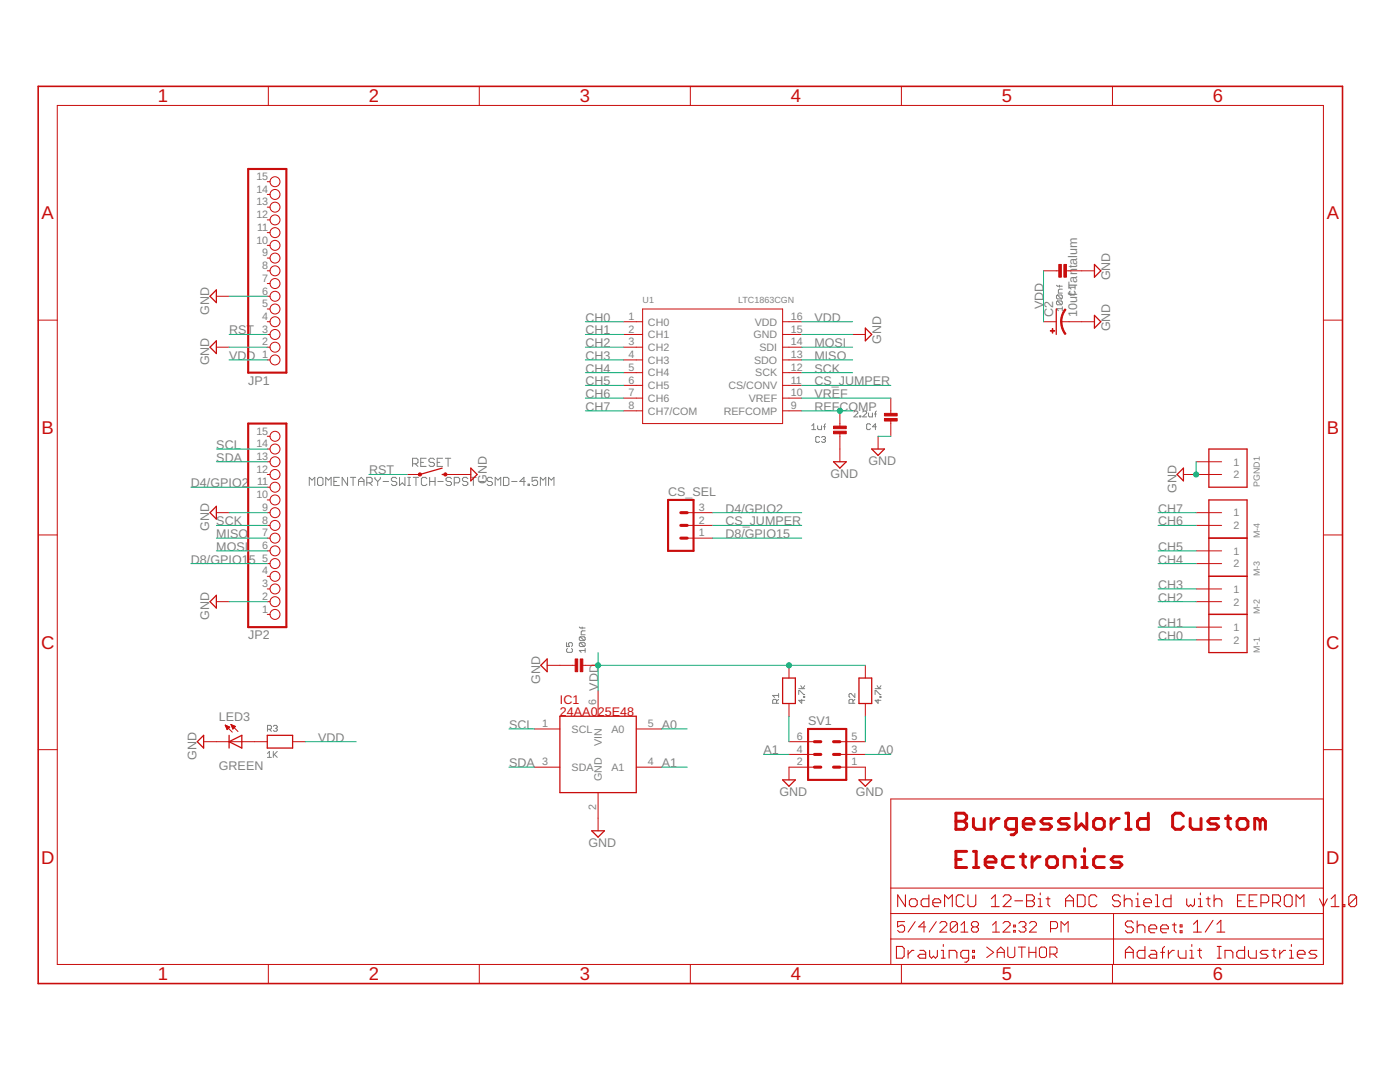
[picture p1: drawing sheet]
<svg xmlns="http://www.w3.org/2000/svg" width="279mm" height="216mm" viewBox="0 0 279 216" stroke-linecap="round" stroke-linejoin="round" font-family="sans-serif">
<g fill="none" stroke="#808080" stroke-width=".2">
<path d="M210.8 56.9l.2 .2h1M211 58.9h.8l.2 .2v.4l-.2 .1M211 58.9l-.2 .2v.4l.2 .1h.8M211 58.9l.8 .7M211.4 56.9v.4M212 57.7h-.6l-.2 .2v.6h.8M213.6 58.1l-.2 .2v.4l.2 .2h.8l.1-.2v-.4l-.1-.2M214.5 56.9v.8M214.5 57.3h-1.1l.4 .4M211 60h.8l.2 .2v.4l-.2 .2M211 60l-.2 .2v.4l.2 .2h.8M211 60l.8 .8"/>
<path d="M212 61.6h-1.2l.4 .4M212 61.2v.8M61.7 96.9v-1.7l.6 .6 .5-.6v1.7M63.4 95.5l.2-.3h.6l.3 .3v1.1l-.3 .3h-.6l-.2-.3zM65 96.9v-1.7l.6 .6 .5-.6v1.7M66.6 96.1h.6M67.7 95.2h-1.1v1.7h1.1M69.4 95.2v1.7l-1.1-1.7v1.7M69.9 95.2h1.1M70.5 95.2v1.7M71.5 96.1h1.1M71.5 96.9v-1.1l.6-.6 .5 .6v1.1"/>
<path d="M73.2 96.4h.8l.3-.3v-.6l-.3-.3h-.8v1.7M73.7 96.4l.6 .5M74.8 95.2v.3l.6 .6M75.4 96.1v.8M75.9 95.2v.3l-.5 .6M76.5 96.1h1.1M79.2 95.5l-.3-.3h-.5l-.3 .3v.3l.3 .3h.5l.3 .3v.2l-.3 .3h-.5l-.3-.3M79.7 95.2v1.7l.6-.5 .5 .5v-1.7M81.4 95.2h.5M81.4 96.9h.5M81.6 95.2v1.7M82.3 92.5h.8l.3-.2v-.6l-.3-.3h-.8v1.7"/>
<path d="M82.5 95.2h1M82.9 92.5l.5 .6M83 95.2v1.7M84 92.3h.5M85 91.4h-1v1.7h1M85.2 95.5l-.3-.3h-.5l-.3 .3v1.1l.3 .3h.5l.3-.3M85.7 96.1h1.1M85.7 95.2v1.7M86.7 91.7l-.3-.3h-.5l-.3 .3v.3l.3 .3h.5l.3 .2v.3l-.3 .3h-.5l-.3-.3M86.8 95.2v1.7M87.2 92.3h.6M87.4 96.1h1.1"/>
<path d="M88.3 91.4h-1.1v1.7h1.1M88.9 91.4h1.1M89.4 91.4v1.7M90.1 95.5l-.3-.3h-.5l-.3 .3v.3l.3 .3h.5l.3 .3v.2l-.3 .3h-.5l-.3-.3M90.7 96.4h.8l.2-.3v-.6l-.2-.3h-.8v1.7M93.4 95.5l-.3-.3h-.5l-.3 .3v.3l.3 .3h.5l.3 .3v.2l-.3 .3h-.5l-.3-.3M93.9 95.2h1.1M94.5 95.2v1.7M95.6 96.1h1M98.3 95.5l-.3-.3h-.5l-.3 .3v.3l.3 .3h.5l.3 .3v.2l-.3 .3h-.5l-.3-.3M98.8 96.9v-1.7l.6 .6 .5-.6v1.7M100.5 95.2h.8l.3 .3v1.1l-.3 .3h-.8z"/>
<path d="M102.1 96.1h1.1M104.8 96.1h-1.1l.9-.9v1.7M105.4 96.6h.3v.3h-.3zM107.3 95.2h-1.1v.9l.5-.3h.3l.3 .3v.5l-.3 .3h-.5l-.3-.3M107.8 96.9v-1.7l.6 .6 .5-.6v1.7M109.5 96.9v-1.7l.5 .6 .6-.6v1.7M162 85l.4-.4v1.1M162 85.7h.8M163.2 85v.5l.2 .2h.6v-.7M163.6 87.3l-.2-.2h-.4l-.2 .2v.8l.2 .2h.4l.2-.2M164 87.3l.1-.2h.4l.2 .2-.2 .4M164.3 85.2h.4"/>
<path d="M164.3 87.7h.2M164.5 87.7l.2 .2-.2 .4h-.4l-.1-.2M164.7 84.6l-.2 .2v.9M170.4 82.2l.2-.2h.4l.2 .2v.2l-.8 .8h.8M171.6 83h.2v.2h-.2zM172.2 82.2l.2-.2h.4l.2 .2v.2l-.8 .8h.8M173.3 82.4v.6l.2 .2h.6v-.8M173.7 84.8l-.2-.2h-.4l-.1 .2v.7l.1 .2h.4l.2-.2M174.5 82.6h.4M174.9 85.2h-.8l.6-.6v1.1M174.9 82l-.2 .2v1M113.1 128.2v.8h.5l-.1-.4 .1-.4h.4l.2 .2v.4l-.2 .2"/>
<path d="M113.3 129.4l-.2 .2v.4l.2 .2h.7l.2-.2v-.4l-.2-.2M115.6 125.1l.2 .2h1M115.8 127.1h.8l.2 .2v.3l-.2 .2M115.8 128.2h.8l.2 .2v.4l-.2 .2M115.8 128.2l-.2 .2v.4l.2 .2h.8M115.8 127.1l-.2 .2v.3l.2 .2h.8M115.8 128.2l.8 .8M115.8 127.1l.8 .7M116.2 125.1v.4M116.8 129.8h-1.2l.4 .4M116.8 129.4v.8M116.8 125.9h-.6l-.2 .2v.6h.8"/>
<path d="M155.4 139.6l-.4 .3M155.4 138.8h-1.2l.4 .4M155.4 138.4v.8M159.4 138.6v-.8h.2l.8 .8h.2M159.4 137.4h1.2M159.8 136.8l.4 .6 .4-.6M160 139.6v.7l-.6-.6h1.2M160.4 139h.2v.2h-.2zM170.6 138.4v.8l-.8-.8-.4 .2v.4l.2 .2M170.6 139.6l-.4 .3M174.6 138.6v-.8h.2l.8 .8h.2M174.6 137.4h1.2"/>
<path d="M175 136.8l.4 .6 .4-.6M175.2 139.6v.7l-.6-.6h1.2M175.6 139h.2v.2h-.2zM53.4 150.3l.4-.4v1.2M53.4 151.1h.8M53.4 145.5h.6l.2-.2v-.4l-.2-.2h-.6v1.2M53.8 145.5l.4 .4M54.5 149.9v1.2M54.5 144.9l.2-.2h.4l.2 .2-.2 .4M54.7 150.5l.6 .6M54.9 145.3h.2M55.1 145.3l.2 .2-.2 .4h-.4l-.2-.2"/>
<path d="M55.3 149.9l-.8 .8M155 140.3v-.6l-.2-.1h-.4l-.2 .1v.6h1.2M170.2 140.3v-.6l-.2-.1h-.4l-.2 .1v.6h1.2"/>
</g>
<path d="M49.5 33.7h7.6v40.7h-7.6zM49.5 84.5h7.6v40.6h-7.6zM133.3 99.8h5.1v10.1h-5.1zM161.3 145.5h7.6v10.1h-7.6z" fill="none" stroke="#c90d0c" stroke-width=".42"/>
<g fill="none" stroke="#c90d0c" stroke-width=".2">
<path d="M53.6 17.2v3.8M95.7 17.2v3.8M137.8 17.2v3.8M179.9 17.2v3.8M222 17.2v3.8M11.4 21h252.7v171.4h-252.7zM53.3 38.8h.6M53.3 36.3h.6M43.2 59.1h2.5M53.3 59.1h.6M53.3 56.6h.6M53.3 54h.6"/>
<path d="M53.3 51.5h.6M53.3 49h.6M53.3 46.4h.6M53.3 43.9h.6M53.3 41.3h.6M208.3 54h3.3M212.6 54h5.8M7.6 63.9h3.8M43.2 69.3h2.5M53.3 71.8h.6M53.3 69.3h.6M53.3 66.7h.6"/>
<path d="M53.3 64.2h.6M53.3 61.7h.6M124.4 71.8h3.8M124.4 69.3h3.8M124.4 66.7h3.8M124.4 64.2h3.8M124.4 76.9h3.8M124.4 79.4h3.8M124.4 74.4h3.8M128.2 61.7h28v22.8h-28zM156.2 71.8h3.8M156.2 69.3h3.8"/>
<path d="M156.2 66.7h3.8M156.2 64.2h3.8M156.2 76.9h3.8M156.2 79.4h3.8M156.2 74.4h3.8M170.2 66.7h2.5M177.8 79.4v3.3M208.3 64.2h2.5M211.8 64.2h6.6M264.1 63.9h3.8M53.3 99.8h.6M53.3 97.2h.6"/>
<path d="M53.3 94.7h.6M53.3 92.1h.6M53.3 89.6h.6M53.3 87.1h.6M81.3 94.7h2.5M88.9 94.7h5.1M124.4 82h3.8M156.2 82h3.8M167.6 82v3.3M167.6 86.3v5.8M175.2 87.1v2.5M177.8 83.8v3.3"/>
<path d="M236.2 94.7h7.6M238.7 92.1h5.1M7.6 106.7h3.8M43.2 102.3h2.5M53.3 117.5h.6M53.3 115h.6M53.3 112.5h.6M53.3 109.9h.6M53.3 107.4h.6M53.3 104.8h.6M53.3 102.3h.6M137.1 107.4h5.1"/>
<path d="M137.1 104.8h5.1M137.1 102.3h5.1M238.7 117.5h5.1M238.7 112.5h5.1M238.7 109.9h5.1M238.7 104.8h5.1M238.7 102.3h5.1M264.1 106.7h3.8M43.2 120.1h2.5M53.3 122.6h.6M53.3 120.1h.6M109.2 132.8h5.8"/>
<path d="M116.1 132.8h3.3M119.4 137.8v5.1M157.5 132.8v2.5M172.7 132.8v2.5M238.7 120.1h5.1M238.7 125.1h5.1M238.7 127.7h5.1M7.6 149.6h3.8M40.6 148h12.7M45 144.7l1.4 1.4M45 144.7h.1M45 144.7l.8 .4-.5 .5"/>
<path d="M45 144.7l.3 .9M45 144.8h.3M45.1 145h.5M45.1 145.1h.7M45.2 145.2h.5M45.2 145.3h.4M45.3 145.5h.2M45.3 145.6h.1M46.1 144.6l1.4 1.4M46.1 144.6l.9 .3-.5 .6M46.1 144.6l.4 .9M46.1 144.6h.1"/>
<path d="M46.2 144.7h.3M46.2 144.8h.6M46.3 145h.7M46.3 145.1h.5M46.4 145.2h.3M46.4 145.3h.2M46.5 145.5h.1M58.4 148h2.5M106.7 145.5h5M106.7 153.1h5M119.4 158.2v7.6M127 145.5h5.1"/>
<path d="M127 153.1h5.1M157.5 148h5M157.5 140.4v2.5M157.5 150.5h5M162.5 153.1h-5v2.5M167.6 148h5.1M167.6 153.1h5.1v2.5M167.6 150.5h5.1M172.7 140.4v2.5M264.1 159.4h-86.3v33M264.1 149.6h3.8M177.8 177.2h86.3"/>
<path d="M53.6 192.4v3.9M95.7 192.4v3.9M137.8 192.4v3.9M177.8 187.4h86.3M177.8 182.3h86.3M179.9 192.4v3.9M180.5 183.9h-1.4v1.1l.7-.4h.4l.3 .4v.7l-.3 .3h-.7l-.4-.3M182.6 183.9l-1.4 2.1M184.7 185h-1.4l1.1-1.1v2.1M186.9 183.9l-1.5 2.1M187.6 184.2l.3-.3h.7l.4 .3v.4l-1.4 1.4h1.4M191.1 184.2l-.4-.3h-.7l-.3 .3v1.5"/>
<path d="M191.1 184.2v1.5l-.4 .3h-.7l-.3-.3M191.1 184.2l-1.4 1.5M191.8 186h1.4M191.8 184.6l.7-.7v2.1M194.2 185l-.3-.4v-.4l.3-.3h.7l.4 .3v.4l-.4 .4M194.2 185l-.3 .3v.4l.3 .3h.7l.4-.3v-.4l-.4-.3M194.2 185h.7M196.9 189l1.4 1-1.4 1.1M198.1 186h1.4M198.1 184.6l.7-.7v2.1M199 191.1v-1.4l.7-.7 .7 .7v1.4M199 190h1.4"/>
<path d="M200.2 184.2l.3-.3h.7l.4 .3v.4l-1.4 1.4h1.4M201.1 189v1.7l.4 .4h.7l.3-.4v-1.7M202.3 184.6h.3v.4h-.3zM202.3 185.7h.3v.3h-.3zM203.2 189h1.4M203.3 184.2l.4-.3h.7l.3 .3v.4l-.3 .4M203.9 189v2.1M204 185h.4M204.4 185l.3 .3v.4l-.3 .3h-.7l-.4-.3M205.3 190h1.4M205.3 189v2.1M205.4 184.2l.4-.3h.7l.3 .3v.4l-1.4 1.4h1.4"/>
<path d="M206.7 189v2.1M207.4 189.3l.4-.3h.7l.4 .3v1.4l-.4 .4h-.7l-.4-.4zM209.5 190.4h1.1l.3-.4v-.7l-.3-.3h-1.1v2.1M209.7 185.3h1l.4-.3v-.8l-.4-.3h-1v2.1M210.2 190.4l.7 .7M211.8 186v-2.1l.6 .7 .8-.7v2.1M222 192.4v3.9M222.2 182.3v10.1"/>
<circle cx="54.9" cy="36.3" r=".99"/>
<circle cx="54.9" cy="38.8" r=".99"/>
<circle cx="54.9" cy="41.3" r=".99"/>
<circle cx="54.9" cy="43.9" r=".99"/>
<circle cx="54.9" cy="54" r=".99"/>
<circle cx="54.9" cy="59.1" r=".99"/>
<circle cx="54.9" cy="56.6" r=".99"/>
<circle cx="54.9" cy="51.5" r=".99"/>
<circle cx="54.9" cy="49" r=".99"/>
<circle cx="54.9" cy="46.4" r=".99"/>
<circle cx="54.9" cy="71.8" r=".99"/>
<circle cx="54.9" cy="69.3" r=".99"/>
<circle cx="54.9" cy="66.7" r=".99"/>
<circle cx="54.9" cy="64.2" r=".99"/>
<circle cx="54.9" cy="61.7" r=".99"/>
<circle cx="54.9" cy="99.8" r=".99"/>
<circle cx="54.9" cy="94.7" r=".99"/>
<circle cx="54.9" cy="92.1" r=".99"/>
<circle cx="54.9" cy="97.2" r=".99"/>
<circle cx="54.9" cy="89.6" r=".99"/>
<circle cx="54.9" cy="87.1" r=".99"/>
<circle cx="54.9" cy="112.5" r=".99"/>
<circle cx="54.9" cy="109.9" r=".99"/>
<circle cx="54.9" cy="102.3" r=".99"/>
<circle cx="54.9" cy="117.5" r=".99"/>
<circle cx="54.9" cy="115" r=".99"/>
<circle cx="54.9" cy="104.8" r=".99"/>
<circle cx="54.9" cy="107.4" r=".99"/>
<circle cx="54.9" cy="122.6" r=".99"/>
<circle cx="54.9" cy="120.1" r=".99"/>
</g>
<g fill="#c90d0c" stroke="#c90d0c" stroke-width=".2">
<path d="M211.3 52.8h.5v2.5h-.5z"/>
<path d="M212.3 52.8h.5v2.5h-.5z"/>
<path d="M210 65.6h.1v.9h-.1z"/>
<path d="M209.6 66h.9v.1h-.9z"/>
<path d="M166.3 85h2.6v.5h-2.6z"/>
<path d="M166.3 86h2.6v.6h-2.6z"/>
<path d="M176.5 82.5h2.5v.5h-2.5z"/>
<path d="M176.5 83.5h2.5v.5h-2.5z"/>
<path d="M115.8 131.5h.5v2.5h-.5z"/>
<path d="M114.8 131.5h.5v2.5h-.5z"/>
</g>
<g fill="none" stroke="#c90d0c" stroke-width=".25">
<path d="M43.2 57.8v2.6l-1.3-1.3zM218.4 52.8l1.3 1.2-1.3 1.3zM43.2 68v2.5l-1.3-1.2zM172.7 65.5l1.3 1.2-1.3 1.3zM210.8 61.7v5M218.4 62.9l1.3 1.3-1.3 1.3zM88.2 94.7h.7M88.2 93.4l-4.4 1.3M94 93.4l1.2 1.3-1.2 1.2zM166.3 92.1h2.6l-1.3 1.3zM174 89.6h2.5l-1.3 1.3zM236.2 93.4v2.5l-1.3-1.2z"/>
<path d="M241.3 89.6h7.6v7.6h-7.6zM241.3 99.8h7.6v30.4h-7.6zM43.2 101v2.6l-1.3-1.3zM43.2 118.8v2.5l-1.3-1.2zM241.3 115h7.6M241.3 107.4h7.6M109.2 131.5v2.5l-1.3-1.2zM156.2 135.3h2.5v5.1h-2.5zM171.4 135.3h2.6v5.1h-2.6zM241.3 122.6h7.6M40.6 146.7v2.6l-1.2-1.3zM45.7 148l2.6-1.3v2.6z"/>
<path d="M45.7 146.7v2.6M53.3 146.7h5.1v2.6h-5.1zM111.7 142.9h15.3v15.3h-15.3zM156.2 155.6h2.5l-1.2 1.3zM171.4 155.6h2.6l-1.3 1.3zM118.1 165.8h2.5l-1.2 1.2z"/>
</g>
<g fill="#c90d0c" stroke="#c90d0c" stroke-width=".2">
<path d="M212.5 61.6l.2 .2-.5 .9-.3 1.5h-.2l.2-1.4z" fill-rule="evenodd"/>
<path d="M211.7 64.2h.2l.2 1 .6 1.4-.2 .1-.6-1.1z" fill-rule="evenodd"/>
<circle cx="83.8" cy="94.7" r=".33"/>
<circle cx="88.9" cy="94.7" r=".33"/>
</g>
<path d="M135.9 102.3h1.2M135.9 104.8h1.2M135.9 107.4h1.2M162.5 148h1.3M162.5 150.5h1.3M162.5 153.1h1.3M166.3 148h1.3M166.3 150.5h1.3M166.3 153.1h1.3" fill="none" stroke="#c90d0c" stroke-width=".61"/>
<g fill="none" stroke="#c90d0c" stroke-width=".21">
<path d="M180.7 178.6v2.3l-1.5-2.3v2.3M181.9 179.3h.7l.4 .4v.8l-.4 .4h-.7l-.4-.4v-.8zM185.4 178.6v2.3h-1.2l-.4-.4v-.8l.4-.4h1.2M192.4 179l-.4-.4h-.8l-.4 .4v1.5l.4 .4h.8l.4-.4M193.2 178.6v1.9l.4 .4h.8l.3-.4v-1.9M197.8 179.3l.8-.7v2.3M200.2 179l.4-.4h.8l.4 .4v.3l-1.6 1.6h1.6M202.5 179.7h1.6M204.9 178.6h1.1l.4 .4v.3l-.4 .4 .4 .4v.4l-.4 .4h-1.1zM204.9 179.7h1.1M207.2 179.3h.4v1.6M207.6 178.2v.4"/>
<path d="M208.8 179.3h.7M209.1 179v1.5l.4 .4M212.7 179.7h1.5M215 178.6h1.2l.4 .4v1.5l-.4 .4h-1.2zM218.9 179l-.4-.4h-.8l-.4 .4v1.5l.4 .4h.8l.4-.4M223.6 179l-.4-.4h-.8l-.4 .4v.3l.4 .4h.8l.4 .4v.4l-.4 .4h-.8l-.4-.4M224.4 179.7l.3-.4h.8l.4 .4v1.2M224.4 178.6v2.3M226.7 179.3h.4v1.6M227.1 178.2v.4M230.6 178.6h.4v2.3M233.7 178.6v2.3h-1.2l-.3-.4v-.8l.3-.4h1.2"/>
<path d="M236.8 179.3v1.2l.4 .4 .4-.4 .4 .4 .4-.4v-1.2M239.2 179.3h.4v1.6M239.6 178.2v.4M240.7 179.3h.8M241.1 179v1.5l.4 .4M242.3 179.7l.4-.4h.8l.3 .4v1.2M242.3 178.6v2.3M247 179.7h.7M248.5 178.6h-1.5v2.3h1.5M249.3 179.7h.8M250.9 178.6h-1.6v2.3h1.6M256.3 179l.4-.4h.8l.4 .4v1.5l-.4 .4h-.8l-.4-.4z"/>
<path d="M263.3 179.3l.8 1.6 .8-1.6M265.7 179.3l.7-.7v2.3M270.7 179v1.5l-.4 .4h-.7l-.4-.4M270.7 179l-.4-.4h-.7l-.4 .4v1.5M270.7 179l-1.5 1.5M178.9 188.8h1.2l.3 .5v1.5l-.3 .4h-1.2zM181.2 189.6v1.6M182.4 189.6h-.4l-.8 .8M183.6 189.6h.7l.4 .4v1.2h-1.1l-.4-.4 .4-.4h1.1M185.5 189.6v1.2l.4 .4 .4-.4 .4 .4 .4-.4v-1.2M186.2 180.1h1.5v-.4l-.4-.4h-.8l-.3 .4v.8l.3 .4h.8M187.9 191.2h.7"/>
<path d="M187.9 189.6h.4v1.6M188.3 188.5v.3M188.5 180.9v-2.3l.8 .7 .8-.7v2.3M189.4 191.2v-1.6h1.2l.4 .4v1.2M193.3 191.2h-1.1l-.5-.4v-.8l.5-.4h1.1v2l-.4 .4h-.4M194.1 189.6h.4v.4h-.4zM194.1 190.8h.4v.4h-.4zM197.8 180.9h1.6M207.2 180.9h.8M212.7 180.9v-1.6l.7-.7 .8 .7v1.6M224.6 191.2v-1.6l.8-.8 .8 .8v1.6M224.6 190h1.6"/>
<path d="M226.2 184.2l-.4-.4h-.8l-.4 .4v.4l.4 .4h.8l.4 .3v.4l-.4 .4h-.8l-.4-.4M226.7 180.9h.8M226.9 183.8v2.3M226.9 185l.4-.4h.8l.4 .4v1.1M228.3 180.1h1.5v-.4l-.4-.4h-.8l-.3 .4v.8l.3 .4h.8M228.5 188.8v2.4h-1.2l-.4-.4v-.8l.4-.4h1.2M229.3 185.3h1.5v-.3l-.3-.4h-.8l-.4 .4v.7l.4 .4h.8M229.7 189.6h.8l.3 .4v1.2h-1.1l-.4-.4 .4-.4h1.1M230.6 180.9h.8M231.6 185.3h1.6v-.3l-.4-.4h-.8l-.4 .4v.7l.4 .4h.8M231.6 190h.8M232.4 188.8l-.4 .5v1.9"/>
<path d="M233.2 189.6v1.6M234 184.6h.7M234.4 184.2v1.5l.3 .4M234.4 189.6h-.4l-.8 .8M235.1 189.6v1.2l.4 .4h1.2v-1.6M235.5 184.6h.4v.4h-.4zM235.5 185.7h.4v.4h-.4zM237.5 191.2h.8M237.5 189.6h.3v1.6M237.8 188.5v.3M238.2 184.4l.8-.8v2.4M238.2 186h1.6"/>
<path d="M239 189.6h.8M239.2 180.9h.7M239.4 189.3v1.5l.4 .4M242.1 183.6l-1.6 2.4M242.9 186h1.5M242.9 184.4l.7-.8v2.4M242.9 191.2h.8M242.9 188.8h.8M243.3 188.8v2.4M244.5 191.2v-1.6h1.2l.3 .4v1.2M248.4 188.8v2.4h-1.2l-.4-.4v-.8l.4-.4h1.2M249.2 189.6v1.2l.4 .4h1.1v-1.6"/>
<path d="M251.7 180.1h1.1l.4-.4v-.7l-.4-.4h-1.1v2.3M253.1 189.6h-1.2l-.4 .4 .4 .4h.8l.4 .4-.4 .4h-1.2M253.8 189.6h.8M254 180.1h1.1l.4-.4v-.7l-.4-.4h-1.1v2.3M254.2 189.3v1.5l.4 .4M254.8 180.1l.7 .8M255.4 189.6v1.6M256.6 189.6h-.4l-.8 .8M257.3 191.2h.8M257.3 189.6h.4v1.6M257.7 188.5v.3M258.7 180.9v-2.3l.7 .7 .8-.7v2.3"/>
<path d="M258.9 190.4h1.6v-.4l-.4-.4h-.8l-.4 .4v.8l.4 .4h.8M262.8 189.6h-1.2l-.4 .4 .4 .4h.8l.4 .4-.4 .4h-1.2M265.7 180.9h1.5M268 180.5h.4v.4h-.4z"/>
</g>
<path d="M7.6 17.2h260.3v179.1h-260.3z" fill="none" stroke="#c90d0c" stroke-width=".32"/>
<g fill="none" stroke="#c90d0c" stroke-width=".59">
<path d="M190.8 162.3h1.6l.5 .5v.5l-.5 .6 .5 .5v.6l-.5 .5h-1.6zM190.8 163.9h1.6M190.8 171.5h1M192.9 169.9h-2.1v3.2h2.1M194.3 163.3v1.7l.5 .5h1.6v-2.2M194.3 169.9h.5v3.2M194.3 173.1h1M196.6 172h2.2v-.5l-.6-.6h-1.1l-.5 .6v1.1l.5 .5h1.1M197.8 163.3v2.2M199.4 163.3h-.5l-1.1 1.1M202.3 170.9h-1.6l-.6 .6v1.1l.6 .5h1.6M202.9 165.5h-1.7l-.5-.5v-1.1l.5-.6h1.7v2.7l-.6 .6h-.5"/>
<path d="M203.6 170.9h1.1M204.2 170.4v2.2l.5 .5M204.2 164.4h2.2v-.5l-.6-.6h-1.1l-.5 .6v1.1l.5 .5h1.1M206 170.9v2.2M207.6 170.9h-.6l-1 1.1M209.4 170.9h1.1l.5 .6v1.1l-.5 .5h-1.1l-.5-.5v-1.1zM209.9 163.3h-1.6l-.6 .6 .6 .5h1l.6 .6-.6 .5h-1.6M212.4 173.1v-2.2h1.6l.5 .6v1.6M213.4 163.3h-1.6l-.6 .6 .6 .5h1l.6 .6-.6 .5h-1.6M214.7 162.3v3.2l1.1-1.1 1.1 1.1v-3.2M215.9 173.1h1.1M215.9 170.9h.6v2.2"/>
<path d="M216.5 169.3v.6M218.8 163.3h1.1l.5 .6v1.1l-.5 .5h-1.1l-.6-.5v-1.1zM220.4 170.9h-1.6l-.6 .6v1.1l.6 .5h1.6M221.7 163.3v2.2M223.4 163.3h-.6l-1.1 1.1M223.9 170.9h-1.6l-.6 .6 .6 .5h1.1l.5 .6-.5 .5h-1.7M224.7 162.3h.5v3.2M224.7 165.5h1M229.2 162.3v3.2h-1.7l-.5-.5v-1.1l.5-.6h1.7M236.2 162.8l-.6-.5h-1l-.6 .5v2.2l.6 .5h1l.6-.5M237.5 163.3v1.7l.6 .5h1.6v-2.2M243.2 163.3h-1.6l-.6 .6 .6 .5h1.1l.5 .6-.5 .5h-1.7"/>
<path d="M244.6 163.3h1M245.1 162.8v2.2l.5 .5M247.4 163.3h1.1l.5 .6v1.1l-.5 .5h-1.1l-.5-.5v-1.1zM251.5 163.9l-.6-.6h-.5v2.2M251.5 163.9v1.6M251.5 163.9l.5-.6 .5 .6v1.6"/>
</g>
<g fill="none" stroke="#0dab76" stroke-width=".2">
<path d="M45.7 59.1h7.6M208.3 54v10.2M45.7 71.8h7.6M45.7 69.3h7.6M45.7 66.7h7.6M116.8 71.8h7.6M116.8 64.2h7.6M116.8 69.3h7.6M116.8 66.7h7.6M116.8 79.4h7.6M116.8 74.4h7.6M116.8 76.9h7.6"/>
<path d="M160 71.8h10.2M160 64.2h10.2M160 69.3h10.2M160 66.7h10.2M160 79.4h17.8M160 74.4h10.2M160 76.9h17.8M38.1 97.2h15.2M43.2 89.6h10.1M43.2 92.1h10.1M73.6 94.7h7.7M116.8 82h7.6"/>
<path d="M160 82h10.2M175.2 87.1h2.6M238.7 92.1v2.6M38.1 112.5h15.2M43.2 109.9h10.1M43.2 104.8h10.1M43.2 107.4h10.1M45.7 102.3h7.6M142.2 102.3h17.8M142.2 104.8h17.8M142.2 107.4h17.8M231.1 102.3h7.6"/>
<path d="M231.1 117.5h7.6M231.1 112.5h7.6M231.1 109.9h7.6M231.1 104.8h7.6M45.7 120.1h7.6M119.4 130.2v7.6M119.4 132.8h53.3M231.1 120.1h7.6M231.1 127.7h7.6M231.1 125.1h7.6M60.9 148h10.2M101.6 145.5h5.1"/>
<path d="M101.6 153.1h5.1M132.1 145.5h5M132.1 153.1h5M152.4 150.5h5.1M157.5 142.9v5.1M172.7 150.5h5.1M172.7 142.9v5.1"/>
</g>
<g fill="#0dab76" stroke="#0dab76" stroke-width=".2">
<circle cx="119.4" cy="132.8" r=".51"/>
<circle cx="157.5" cy="132.8" r=".51"/>
<circle cx="238.7" cy="94.7" r=".51"/>
<circle cx="167.6" cy="82" r=".51"/>
</g>
<g font-size="3.7" fill="#c90d0c">
<text x="31.5" y="20.4">1</text>
<text x="73.6" y="20.4">2</text>
<text x="115.7" y="20.4">3</text>
<text x="157.8" y="20.4">4</text>
<text x="199.9" y="20.4">5</text>
<text x="242" y="20.4">6</text>
<text x="8.3" y="43.7">A</text>
<text x="264.8" y="43.7">A</text>
<text x="8.3" y="86.6">B</text>
<text x="264.8" y="86.6">B</text>
<text x="8.2" y="129.5">C</text>
<text x="264.7" y="129.5">C</text>
<text x="8.2" y="172.3">D</text>
<text x="264.7" y="172.3">D</text>
<text x="31.5" y="195.6">1</text>
<text x="73.6" y="195.6">2</text>
<text x="115.7" y="195.6">3</text>
<text x="157.8" y="195.6">4</text>
<text x="199.9" y="195.6">5</text>
<text x="242" y="195.6">6</text>
</g>
<g font-size="2.5" fill="#808080">
<text x="215" y="53.6" transform="rotate(-90 215 53.6)">talum</text>
<text x="221.6" y="55.9" transform="rotate(-90 221.6 55.9)">GND</text>
<text x="41.8" y="62.8" transform="rotate(-90 41.8 62.8)">GND</text>
<text x="116.8" y="64.2">CH0</text>
<text x="162.5" y="64.2">VDD</text>
<text x="208.3" y="61.7" transform="rotate(-90 208.3 61.7)">VDD</text>
<text x="210.2" y="63.2" transform="rotate(-90 210.2 63.2)">C2</text>
<text x="215" y="63.2" transform="rotate(-90 215 63.2)">10uf Tan</text>
<text x="45.7" y="71.8">VDD</text>
<text x="45.7" y="66.7">RST</text>
<text x="116.8" y="66.7">CH1</text>
<text x="116.8" y="69.3">CH2</text>
<text x="116.8" y="71.8">CH3</text>
<text x="162.5" y="71.8">MISO</text>
<text x="162.5" y="69.3">MOSI</text>
<text x="175.9" y="68.6" transform="rotate(-90 175.9 68.6)">GND</text>
<text x="221.6" y="66.1" transform="rotate(-90 221.6 66.1)">GND</text>
<text x="41.8" y="72.9" transform="rotate(-90 41.8 72.9)">GND</text>
<text x="49.5" y="76.8">JP1</text>
<text x="116.8" y="74.4">CH4</text>
<text x="116.8" y="76.9">CH5</text>
<text x="162.5" y="74.4">SCK</text>
<text x="162.5" y="76.9">CS_JUMPER</text>
<text x="116.8" y="79.4">CH6</text>
<text x="116.8" y="82">CH7</text>
<text x="162.5" y="82">REFCOMP</text>
<text x="162.5" y="79.4">VREF</text>
<text x="43.2" y="89.6">SCL</text>
<text x="43.2" y="92.1">SDA</text>
<text x="73.6" y="94.7">RST</text>
<text x="165.7" y="95.3">GND</text>
<text x="173.3" y="92.8">GND</text>
<text x="38.1" y="97.2">D4/GPIO2</text>
<text x="97.1" y="96.6" transform="rotate(-90 97.1 96.6)">GND</text>
<text x="133.3" y="99">CS_SEL</text>
<text x="234.8" y="98.3" transform="rotate(-90 234.8 98.3)">GND</text>
<text x="41.8" y="105.9" transform="rotate(-90 41.8 105.9)">GND</text>
<text x="43.2" y="107.4">MISO</text>
<text x="43.2" y="104.8">SCK</text>
<text x="144.8" y="102.3">D4/GPIO2</text>
<text x="144.8" y="107.4">D8/GPIO15</text>
<text x="144.8" y="104.8">CS_JUMPER</text>
<text x="231.1" y="104.8">CH6</text>
<text x="231.1" y="102.3">CH7</text>
<text x="38.1" y="112.4">D8/GPIO1</text>
<text x="43.2" y="109.9">MOSI</text>
<text x="49.6" y="112.4">5</text>
<text x="231.1" y="112.4">CH4</text>
<text x="231.1" y="109.9">CH5</text>
<text x="231.1" y="117.5">CH3</text>
<text x="41.8" y="123.7" transform="rotate(-90 41.8 123.7)">GND</text>
<text x="231.1" y="125.1">CH1</text>
<text x="231.1" y="120.1">CH2</text>
<text x="49.5" y="127.6">JP2</text>
<text x="231.1" y="127.7">CH0</text>
<text x="107.8" y="136.4" transform="rotate(-90 107.8 136.4)">GND</text>
<text x="119.4" y="137.8" transform="rotate(-90 119.4 137.8)">VDD</text>
<text x="43.7" y="143.9">LED3</text>
<text x="63.5" y="148">VDD</text>
<text x="101.6" y="145.5">SCL</text>
<text x="132.1" y="145.5">A0</text>
<text x="161.3" y="144.7">SV1</text>
<text x="39.2" y="151.6" transform="rotate(-90 39.2 151.6)">GND</text>
<text x="43.7" y="153.7">GREEN</text>
<text x="101.6" y="153.1">SDA</text>
<text x="132.1" y="153.1">A1</text>
<text x="152.4" y="150.5">A1</text>
<text x="175.2" y="150.5">A0</text>
<text x="155.6" y="158.8">GND</text>
<text x="170.8" y="158.8">GND</text>
<text x="117.5" y="168.9">GND</text>
</g>
<g font-size="2.5" fill="#c90d0c">
<text x="111.7" y="140.4">IC1</text>
<text x="111.7" y="142.9">24AA025E48</text>
</g>
<g font-size="2.1" fill="#808080">
<text x="51.2" y="35.9">15</text>
<text x="51.2" y="41">13</text>
<text x="51.2" y="38.5">14</text>
<text x="51.2" y="43.5">12</text>
<text x="51.3" y="46.1">11</text>
<text x="51.2" y="48.6">10</text>
<text x="52.3" y="53.7">8</text>
<text x="52.3" y="51.1">9</text>
<text x="52.3" y="58.8">6</text>
<text x="52.3" y="56.2">7</text>
<text x="52.3" y="63.8">4</text>
<text x="52.3" y="61.3">5</text>
<text x="125.4" y="63.8">1</text>
<text x="129.3" y="65">CH0</text>
<text x="150.6" y="65">VDD</text>
<text x="157.8" y="63.8">16</text>
<text x="52.3" y="71.5">1</text>
<text x="52.3" y="68.9">2</text>
<text x="52.3" y="66.4">3</text>
<text x="125.4" y="68.9">3</text>
<text x="125.4" y="66.4">2</text>
<text x="125.4" y="71.5">4</text>
<text x="129.3" y="70">CH2</text>
<text x="129.3" y="67.5">CH1</text>
<text x="150.4" y="67.5">GND</text>
<text x="151.6" y="70">SDI</text>
<text x="157.8" y="68.9">14</text>
<text x="157.8" y="66.4">15</text>
<text x="157.8" y="71.5">13</text>
<text x="125.4" y="76.5">6</text>
<text x="125.4" y="74">5</text>
<text x="129.3" y="77.7">CH5</text>
<text x="129.3" y="72.6">CH3</text>
<text x="129.3" y="75.1">CH4</text>
<text x="145.4" y="77.7">CS/CONV</text>
<text x="150.5" y="72.6">SDO</text>
<text x="150.7" y="75.1">SCK</text>
<text x="157.8" y="76.5">11</text>
<text x="157.8" y="74">12</text>
<text x="125.4" y="81.6">8</text>
<text x="125.4" y="79.1">7</text>
<text x="129.3" y="82.7">CH7/COM</text>
<text x="129.3" y="80.2">CH6</text>
<text x="144.5" y="82.7">REFCOMP</text>
<text x="149.4" y="80.2">VREF</text>
<text x="157.8" y="79.1">10</text>
<text x="157.8" y="81.6">9</text>
<text x="51.2" y="89.2">14</text>
<text x="51.2" y="86.7">15</text>
<text x="51.2" y="94.3">12</text>
<text x="51.2" y="91.8">13</text>
<text x="246.1" y="92.9">1</text>
<text x="246.1" y="95.4">2</text>
<text x="51.2" y="99.4">10</text>
<text x="51.3" y="96.9">11</text>
<text x="52.3" y="101.9">9</text>
<text x="139.5" y="101.9">3</text>
<text x="52.3" y="107">7</text>
<text x="52.3" y="104.5">8</text>
<text x="139.5" y="107">1</text>
<text x="139.5" y="104.5">2</text>
<text x="246.1" y="103.1">1</text>
<text x="246.1" y="105.6">2</text>
<text x="52.3" y="112.1">5</text>
<text x="52.3" y="109.6">6</text>
<text x="246.1" y="110.7">1</text>
<text x="246.1" y="113.2">2</text>
<text x="52.3" y="119.7">2</text>
<text x="52.3" y="117.2">3</text>
<text x="52.3" y="114.6">4</text>
<text x="246.1" y="118.3">1</text>
<text x="52.3" y="122.3">1</text>
<text x="246.1" y="125.9">1</text>
<text x="246.1" y="120.8">2</text>
<text x="246.1" y="128.4">2</text>
<text x="119" y="140.6" transform="rotate(-90 119 140.6)">6</text>
<text x="108.2" y="145.1">1</text>
<text x="114.1" y="146.2">SCL</text>
<text x="120.1" y="148.8" transform="rotate(-90 120.1 148.8)">VIN</text>
<text x="122" y="146.2">A0</text>
<text x="129.3" y="145.1">5</text>
<text x="159" y="147.6">6</text>
<text x="170" y="147.6">5</text>
<text x="108.2" y="152.7">3</text>
<text x="114.1" y="153.8">SDA</text>
<text x="120.1" y="155.8" transform="rotate(-90 120.1 155.8)">GND</text>
<text x="122" y="153.8">A1</text>
<text x="129.3" y="152.7">4</text>
<text x="159" y="152.7">2</text>
<text x="159" y="150.2">4</text>
<text x="170" y="152.7">1</text>
<text x="170" y="150.2">3</text>
<text x="119" y="161.7" transform="rotate(-90 119 161.7)">2</text>
</g>
<g font-size="1.8" fill="#808080">
<text x="128.3" y="60.4">U1</text>
<text x="147.3" y="60.4">LTC1863CGN</text>
<text x="251.4" y="97.2" transform="rotate(-90 251.4 97.2)">PGND1</text>
<text x="251.4" y="107.4" transform="rotate(-90 251.4 107.4)">M-4</text>
<text x="251.4" y="115" transform="rotate(-90 251.4 115)">M-3</text>
<text x="251.4" y="122.6" transform="rotate(-90 251.4 122.6)">M-2</text>
<text x="251.4" y="130.2" transform="rotate(-90 251.4 130.2)">M-1</text>
</g>
</svg>
